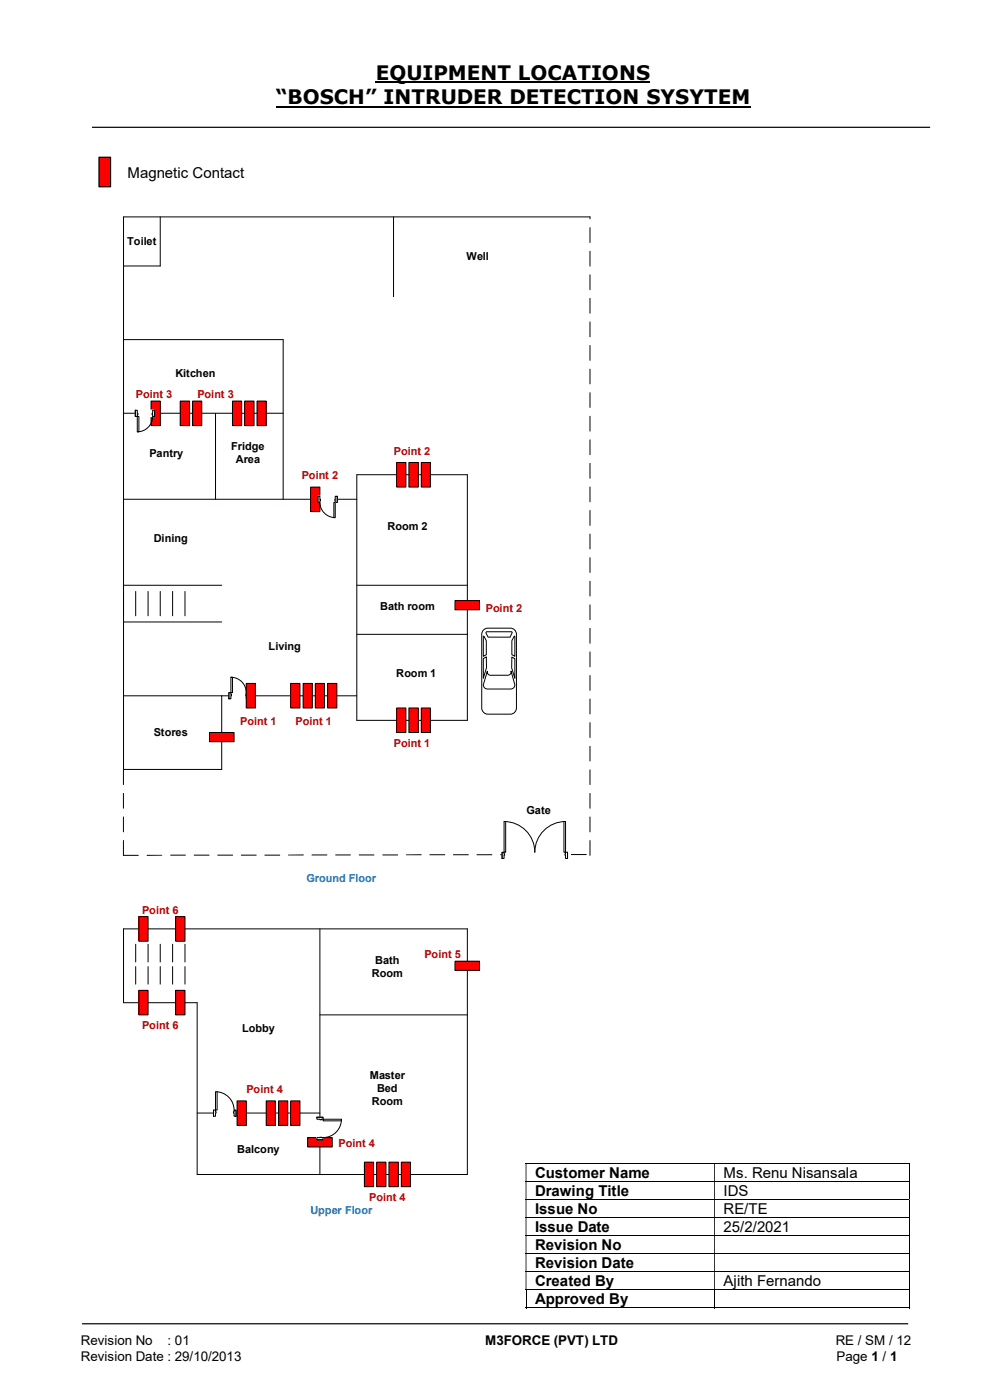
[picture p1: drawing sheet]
<svg xmlns="http://www.w3.org/2000/svg" width="210mm" height="297mm" viewBox="0 0 210 297" stroke-linecap="round" stroke-linejoin="round" font-family="sans-serif">
<path d="M79.7 17.5h58.2M58.5 22.6h100.7" fill="none" stroke="#000" stroke-width=".42"/>
<path d="M19.5 27h177.8M17.4 280.8h175.3" fill="none" stroke="#000" stroke-width=".25"/>
<g fill="none" stroke="#000" stroke-width=".21">
<path d="M111.5 246.8h81.3M111.5 250.7h81.3M111.5 254.5h81.3M111.5 258.3h81.3M192.9 246.9v3.7M192.9 250.7v3.7M192.9 254.6v3.6M192.9 258.4v3.6M111.5 262.1h81.3M111.5 265.9h81.3M111.5 269.8h81.3M111.5 273.6h81.3"/>
<path d="M111.5 277.5h40M111.6 273.7v3.8M151.6 273.7v3.8M151.7 277.5h41.1M192.9 262.2v3.7M192.9 266v3.7M192.9 269.9v3.6M192.9 273.7v3.8"/>
</g>
<g fill="#000">
<path d="M192.8 246.7h.2v.2h-.2zM111.5 246.9h.2v3.7h-.2zM151.5 246.9h.2v3.7h-.2z" fill-rule="evenodd"/>
<path d="M192.8 250.6h.2v.1h-.2zM111.5 250.7h.2v3.7h-.2zM151.5 250.7h.2v3.7h-.2z" fill-rule="evenodd"/>
<path d="M192.8 254.4h.2v.2h-.2zM111.5 254.6h.2v3.6h-.2zM151.5 254.6h.2v3.6h-.2z" fill-rule="evenodd"/>
<path d="M192.8 258.2h.2v.2h-.2zM111.5 258.4h.2v3.6h-.2zM151.5 258.4h.2v3.6h-.2z" fill-rule="evenodd"/>
<path d="M192.8 262h.2v.2h-.2zM111.5 262.2h.2v3.7h-.2zM151.5 262.2h.2v3.7h-.2z" fill-rule="evenodd"/>
<path d="M192.8 265.9h.2v.1h-.2zM111.5 266h.2v3.7h-.2zM151.5 266h.2v3.7h-.2z" fill-rule="evenodd"/>
<path d="M192.8 269.7h.2v.2h-.2zM111.5 269.9h.2v3.6h-.2zM151.5 269.9h.2v3.6h-.2z" fill-rule="evenodd"/>
</g>
<path d="M192.8 273.5h.2v.2h-.2zM192.8 277.4h.2v.1h-.2z" fill="#000"/>
<path d="M21 33.4h2.5v6.2h-2.5z" fill="#f00"/>
<path d="M21 33.4h2.5v6.2h-2.5z" fill="none" stroke="#000" stroke-width=".25"/>
<g fill="#000">
<path d="M26.1 178.3l.2 .1-.1 3.2-.1-.2zM26.1 173.3h.2l-.1 3.3-.1-.2zM26.1 168.3h.2l-.1 3.3-.1-.1zM26.1 163.3h.2l-.1 3.2h-.1z"/>
<path d="M26.1 181.4h3.3l-.1 .2h-3.1zM31.1 181.4h3.3l-3.2 .2zM36.1 181.4l3.2-.1 .1 .1-3.2 .1zM41.1 181.3h3.2l.1 .1-3.2 .1zM46.1 181.3l3.3 .1-.1 .1h-3.1zM51.1 181.3l3.3 .1-.1 .1h-3.1zM56.1 181.3l3.3 .1v.1h-3.2zM61.1 181.3h3.2l.1 .1-3.2 .1zM66.1 181.3h3.2l.1 .1-3.2 .1zM71.1 181.3l3.3 .1-.1 .1h-3.1zM76.1 181.3l3.3 .1-.1 .1h-3.1zM81.1 181.3l3.4 .1-.2 .1h-3.1zM86.1 181.3l3.2-.1 .2 .2h-3.3zM91.1 181.3l3.2-.1 .1 .2h-3.2zM96.1 181.3h3.3v.1h-3.2zM101.1 181.3h3.3v.1h-3.2zM106.1 181.3h3.3l-.1 .1h-3.1zM111.2 181.3l3.1-.1 .1 .1-3.2 .1zM116.1 181.2h3.2l.2 .1-3.3 .1zM121.1 181.2h3.2l.2 .1-3.3 .1z"/>
<path d="M125.1 178.3l.2 .1-.1 3.2-.1-.2zM125.1 173.3h.2l-.1 3.3-.1-.2zM125.1 168.3h.2l-.1 3.3-.1-.2zM125.1 163.3h.2l-.1 3.2h-.1zM125.1 158.3h.2l-.1 3.2h-.1zM125.1 153.3h.2l-.1 3.2h-.1zM125.1 148.2l.2 .1-.1 3.3-.1-.1zM125.1 143.2l.2 .1-.1 3.3-.1-.2zM125.1 138.2l.2 .1-.1 3.3-.1-.2zM125.1 133.2l.2 .1-.1 3.3-.1-.2zM125.1 128.3h.2l-.1 3.3-.1-.2zM125.1 123.3h.2l-.1 3.2-.1-.1zM125.1 118.3h.2l-.1 3.2h-.1zM125.1 113.2l.2 .1-.1 3.2h-.1zM125.1 108.2l.2 .1-.1 3.2h-.1zM125.1 103.2l.2 .1-.1 3.3-.1-.2zM125.1 98.2l.2 .1-.1 3.3-.1-.2zM125.1 93.2l.2 .1-.1 3.3-.1-.2zM125.1 88.2l.2 .1-.1 3.3-.1-.2zM125.1 83.3h.2l-.1 3.2-.1-.1zM125.1 78.3h.2l-.1 3.2-.1-.1zM125.1 73.2l.2 .1-.1 3.2h-.1zM125.1 68.2l.2 .1-.1 3.2h-.1zM125.1 63.2l.2 .1-.1 3.2-.1-.1zM125.1 58.2l.2 .1-.1 3.3-.1-.2zM125.1 53.2l.2 .1-.1 3.3-.1-.2zM125.1 48.2l.2 .1-.1 3.3-.1-.2zM125.1 46h.2l-.1 .5-.1-.1z"/>
</g>
<g fill="none" stroke="#000" stroke-width=".21">
<path d="M34 46v10.4h-7.8M83.5 46v16.9M125.2 46h-99v117.2h20.8v-15.6M26.2 72.1h33.9v33.8M26.2 87.7h33.9M45.7 87.7v18.2M26.2 105.9h49.5M75.7 100.7h23.4v52.1h-23.4zM26.2 132h20.8M26.2 124.2h20.8M28.8 125.5v5.1M31.4 125.5v5.1"/>
<path d="M34 125.5v5.1M36.6 125.5v5.1M39.2 125.5v5.1M75.7 124.2h23.4M75.7 134.6h23.4M26.2 147.6h49.5M26.2 197.1h72.9v52.1h-57.3v-36.5h-15.6zM67.9 197.1v52.1M28.8 200.3v3.8M28.8 205.1v3.7M31.4 200.3v3.8M31.4 205.1v3.7"/>
<path d="M34 200.3v3.8M34 205.1v3.7M36.6 200.3v3.8M36.6 205.1v3.7M39.2 200.3v3.8M39.2 205.1v3.7M67.9 215.3h31.2M41.8 236.1h26.1"/>
</g>
<path d="M102.7 133.5l.8-.2h4.8a1.31 1.31 0 0 1 1.3 1.3v15.6a1.31 1.31 0 0 1-1.3 1.3h-4.8a1.31 1.31 0 0 1-1.3-1.3v-15.6l.1-.4z" fill-rule="evenodd" fill="#fff"/>
<path d="M102.7 133.5l.8-.2h4.8a1.31 1.31 0 0 1 1.3 1.3v15.6a1.31 1.31 0 0 1-1.3 1.3h-4.8a1.31 1.31 0 0 1-1.3-1.3v-15.6l.1-.4z" fill="none" stroke="#000" stroke-width=".21"/>
<path d="M103.4 142.4a.72 .72 0 0 0 .8 .9h3.4a.74 .74 0 0 0 .8-.9l.8 2.9a.87 .87 0 0 1-.9 .9h-4.9a.87 .87 0 0 1-.9-.9zM102.5 139.7l.7-.3v2.2l-.7 2.3zM102.6 135l.6 .9v3l-.7 .3zM103.2 134h5.4l.1 .2-.5 1h-4.7l-.4-.9zM109.1 135h.1v4.2l-.6-.3v-3zM108.6 139.4l.6 .3v4.2l-.7-2.2z" fill-rule="evenodd" fill="#fff"/>
<path d="M102.5 139.7l.7-.3v2.2l-.7 2.3zM102.6 135l.6 .9v3l-.7 .3zM103.2 134h5.4l.1 .2-.5 1h-4.7l-.4-.9zM108.6 139.4l.6 .3v4.2l-.7-2.2zM109.1 135h.1v4.2l-.6-.3v-3zM103.4 142.4a.72 .72 0 0 0 .8 .9h3.4a.74 .74 0 0 0 .8-.9l.8 2.9a.87 .87 0 0 1-.9 .9h-4.9a.87 .87 0 0 1-.9-.9z" fill="none" stroke="#000" stroke-width=".21"/>
<path d="M106.5 180.8h13.9v1.4h-13.9z" fill="#fff"/>
<path d="M106.5 180.8h13.9v1.4h-13.9z" fill="none" stroke="#fff" stroke-width=".21"/>
<path d="M120 180.8v1.3h.4v-1.3zM106.5 180.8h.4v1.3h-.4z" fill-rule="evenodd" fill="#fff"/>
<path d="M106.9 181.1v-.3h-.4v1.3h.4v-.7M120 181.1v-.3h.4v1.3h-.4v-.7" fill="none" stroke="#000" stroke-width=".21"/>
<path d="M119.8 181.1v.3h.2v-.3zM106.9 181.1h.2v.3h-.2z" fill-rule="evenodd" fill="#fff"/>
<path d="M106.9 174.3a6.5 6.5 0 0 1 6.6 6.5 6.5 6.5 0 0 1 6.5-6.5M106.5 180.8v1.3M106.9 181.1h.2v.3h-.2M120 181.1h-.2v.3h.2M120.4 180.8v1.3" fill="none" stroke="#000" stroke-width=".21"/>
<path d="M106.9 174.3h.4v6.5h-.4z" fill="#fff"/>
<path d="M106.9 174.3h.4v6.5h-.4z" fill="none" stroke="#000" stroke-width=".21"/>
<path d="M119.6 174.3h.4v6.5h-.4z" fill="#fff"/>
<path d="M119.6 174.3h.4v6.5h-.4z" fill="none" stroke="#000" stroke-width=".21"/>
<path d="M48.6 146.9h4.1v1.4h-4.1z" fill="#fff"/>
<path d="M48.6 146.9h4.1v1.4h-4.1z" fill="none" stroke="#fff" stroke-width=".21"/>
<path d="M48.6 146.9h.4v1.4h-.4zM52.2 146.9v1.4h.5v-1.4z" fill-rule="evenodd" fill="#fff"/>
<path d="M49 147.3v-.4h-.4v1.4h.4v-.7M52.2 147.3v-.4h.5v1.4h-.5v-.7" fill="none" stroke="#000" stroke-width=".21"/>
<path d="M49 147.3h.1v.3h-.1zM52.2 147.3v.3z" fill-rule="evenodd" fill="#fff"/>
<path d="M48.6 146.9v1.4M49 143.7a3.3 3.3 0 0 1 3.2 3.2M49 147.3h.1v.3h-.1M52.2 147.3v.3M52.7 146.9v1.4" fill="none" stroke="#000" stroke-width=".21"/>
<path d="M49 143.7h.3v3.2h-.3z" fill="#fff"/>
<path d="M49 143.7h.3v3.2h-.3z" fill="none" stroke="#000" stroke-width=".21"/>
<path d="M86.7 150.2h2v5.2h-2z" fill="#f00"/>
<path d="M86.7 150.2h2v5.2h-2z" fill="none" stroke="#000" stroke-width=".21"/>
<path d="M84.2 150.2h1.9v5.2h-1.9z" fill="#f00"/>
<path d="M84.2 150.2h1.9v5.2h-1.9z" fill="none" stroke="#000" stroke-width=".21"/>
<path d="M89.4 98.1h1.9v5.2h-1.9z" fill="#f00"/>
<path d="M89.4 98.1h1.9v5.2h-1.9z" fill="none" stroke="#000" stroke-width=".21"/>
<path d="M86.7 98.1h2v5.2h-2z" fill="#f00"/>
<path d="M86.7 98.1h2v5.2h-2z" fill="none" stroke="#000" stroke-width=".21"/>
<path d="M84.2 98.1h1.9v5.2h-1.9z" fill="#f00"/>
<path d="M84.2 98.1h1.9v5.2h-1.9z" fill="none" stroke="#000" stroke-width=".21"/>
<path d="M65.9 103.3h2v5.2h-2z" fill="#f00"/>
<path d="M65.9 103.3h2v5.2h-2z" fill="none" stroke="#000" stroke-width=".21"/>
<path d="M54.5 85.1h2v5.2h-2z" fill="#f00"/>
<path d="M54.5 85.1h2v5.2h-2z" fill="none" stroke="#000" stroke-width=".21"/>
<path d="M51.9 85.1h2v5.2h-2z" fill="#f00"/>
<path d="M51.9 85.1h2v5.2h-2z" fill="none" stroke="#000" stroke-width=".21"/>
<path d="M49.3 85.1h2v5.2h-2z" fill="#f00"/>
<path d="M49.3 85.1h2v5.2h-2z" fill="none" stroke="#000" stroke-width=".21"/>
<path d="M40.9 85.1h1.9v5.2h-1.9z" fill="#f00"/>
<path d="M40.9 85.1h1.9v5.2h-1.9z" fill="none" stroke="#000" stroke-width=".21"/>
<path d="M52.2 145h2v5.2h-2z" fill="#f00"/>
<path d="M52.2 145h2v5.2h-2z" fill="none" stroke="#000" stroke-width=".21"/>
<path d="M38.2 85.1h2v5.2h-2z" fill="#f00"/>
<path d="M38.2 85.1h2v5.2h-2z" fill="none" stroke="#000" stroke-width=".21"/>
<path d="M69.5 145h2v5.2h-2z" fill="#f00"/>
<path d="M69.5 145h2v5.2h-2z" fill="none" stroke="#000" stroke-width=".21"/>
<path d="M32 85.1h2v5.2h-2z" fill="#f00"/>
<path d="M32 85.1h2v5.2h-2z" fill="none" stroke="#000" stroke-width=".21"/>
<path d="M66.9 145h1.9v5.2h-1.9z" fill="#f00"/>
<path d="M66.9 145h1.9v5.2h-1.9z" fill="none" stroke="#000" stroke-width=".21"/>
<path d="M64.3 145h2v5.2h-2z" fill="#f00"/>
<path d="M64.3 145h2v5.2h-2z" fill="none" stroke="#000" stroke-width=".21"/>
<path d="M61.7 145h1.9v5.2h-1.9z" fill="#f00"/>
<path d="M61.7 145h1.9v5.2h-1.9z" fill="none" stroke="#000" stroke-width=".21"/>
<path d="M89.4 150.2h1.9v5.2h-1.9z" fill="#f00"/>
<path d="M89.4 150.2h1.9v5.2h-1.9z" fill="none" stroke="#000" stroke-width=".21"/>
<path d="M96.5 127.4h5.2v2h-5.2z" fill="#f00"/>
<path d="M96.5 127.4h5.2v2h-5.2z" fill="none" stroke="#000" stroke-width=".21"/>
<path d="M44.4 155.4h5.3v2h-5.3z" fill="#f00"/>
<path d="M44.4 155.4h5.3v2h-5.3z" fill="none" stroke="#000" stroke-width=".21"/>
<path d="M37.3 210.1h1.9v5.2h-1.9z" fill="#f00"/>
<path d="M37.3 210.1h1.9v5.2h-1.9z" fill="none" stroke="#000" stroke-width=".21"/>
<path d="M29.5 210.1h1.9v5.2h-1.9z" fill="#f00"/>
<path d="M29.5 210.1h1.9v5.2h-1.9z" fill="none" stroke="#000" stroke-width=".21"/>
<path d="M37.3 194.5h1.9v5.2h-1.9z" fill="#f00"/>
<path d="M37.3 194.5h1.9v5.2h-1.9z" fill="none" stroke="#000" stroke-width=".21"/>
<path d="M29.5 194.5h1.9v5.2h-1.9z" fill="#f00"/>
<path d="M29.5 194.5h1.9v5.2h-1.9z" fill="none" stroke="#000" stroke-width=".21"/>
<path d="M96.5 203.9h5.2v2h-5.2z" fill="#f00"/>
<path d="M96.5 203.9h5.2v2h-5.2z" fill="none" stroke="#000" stroke-width=".21"/>
<path d="M85.1 246.5h2v5.3h-2z" fill="#f00"/>
<path d="M85.1 246.5h2v5.3h-2z" fill="none" stroke="#000" stroke-width=".21"/>
<path d="M82.5 246.5h2v5.3h-2z" fill="#f00"/>
<path d="M82.5 246.5h2v5.3h-2z" fill="none" stroke="#000" stroke-width=".21"/>
<path d="M79.9 246.5h2v5.3h-2z" fill="#f00"/>
<path d="M79.9 246.5h2v5.3h-2z" fill="none" stroke="#000" stroke-width=".21"/>
<path d="M77.3 246.5h1.9v5.3h-1.9z" fill="#f00"/>
<path d="M77.3 246.5h1.9v5.3h-1.9z" fill="none" stroke="#000" stroke-width=".21"/>
<path d="M61.7 233.6h1.9v5.2h-1.9z" fill="#f00"/>
<path d="M61.7 233.6h1.9v5.2h-1.9z" fill="none" stroke="#000" stroke-width=".21"/>
<path d="M59.1 233.6h1.9v5.2h-1.9z" fill="#f00"/>
<path d="M59.1 233.6h1.9v5.2h-1.9z" fill="none" stroke="#000" stroke-width=".21"/>
<path d="M56.5 233.6h1.9v5.2h-1.9z" fill="#f00"/>
<path d="M56.5 233.6h1.9v5.2h-1.9z" fill="none" stroke="#000" stroke-width=".21"/>
<path d="M50.3 233.6h1.9v5.2h-1.9z" fill="#f00"/>
<path d="M50.3 233.6h1.9v5.2h-1.9z" fill="none" stroke="#000" stroke-width=".21"/>
<path d="M65.3 241.3h5.2v2h-5.2z" fill="#f00"/>
<path d="M65.3 241.3h5.2v2h-5.2z" fill="none" stroke="#000" stroke-width=".21"/>
<path d="M28.7 87h4.1v1.4h-4.1z" fill="#fff"/>
<path d="M28.7 87h4.1v1.4h-4.1z" fill="none" stroke="#fff" stroke-width=".21"/>
<path d="M28.7 87v1.3h.4v-1.3zM32.4 87h.4v1.3h-.4z" fill-rule="evenodd" fill="#fff"/>
<path d="M29.1 87.7v-.7h-.4v1.3h.4v-.3M32.4 87.7v-.7h.4v1.3h-.4v-.3" fill="none" stroke="#000" stroke-width=".21"/>
<path d="M29.1 87.7v.3h.2v-.3zM32.3 87.7h.1v.3h-.1z" fill-rule="evenodd" fill="#fff"/>
<path d="M28.7 87v1.3M29.1 87.7h.2v.3h-.2M32.4 87.7h-.1v.3h.1M32.4 88.3a3.3 3.3 0 0 1-3.3 3.3M32.8 87v1.3" fill="none" stroke="#000" stroke-width=".21"/>
<path d="M29.1 88.3h.4v3.3h-.4z" fill="#fff"/>
<path d="M29.1 88.3h.4v3.3h-.4z" fill="none" stroke="#000" stroke-width=".21"/>
<path d="M67.4 105.2h4.1v1.4h-4.1z" fill="#fff"/>
<path d="M67.4 105.2h4.1v1.4h-4.1z" fill="none" stroke="#fff" stroke-width=".21"/>
<path d="M71.1 105.3h.4v1.3h-.4zM67.4 105.3v1.3h.5v-1.3z" fill-rule="evenodd" fill="#fff"/>
<path d="M67.9 105.9v-.6h-.5v1.3h.5v-.3M71.1 105.9v-.6h.4v1.3h-.4v-.3" fill="none" stroke="#000" stroke-width=".21"/>
<path d="M71 105.9l.1 .4zM67.9 105.9v.4h.1v-.4z" fill-rule="evenodd" fill="#fff"/>
<path d="M67.4 105.3v1.3M67.9 105.9h.1v.4h-.1M67.9 106.6a3.3 3.3 0 0 0 3.2 3.2M71.1 105.9v.4M71.5 105.3v1.3" fill="none" stroke="#000" stroke-width=".21"/>
<path d="M70.8 106.6h.3v3.2h-.3z" fill="#fff"/>
<path d="M70.8 106.6h.3v3.2h-.3z" fill="none" stroke="#000" stroke-width=".21"/>
<path d="M45.3 235.5h4.8v1.4h-4.8z" fill="#fff"/>
<path d="M45.3 235.5h4.8v1.4h-4.8z" fill="none" stroke="#fff" stroke-width=".21"/>
<path d="M45.3 235.5h.4v1.3h-.4zM49.7 235.5v1.3h.4v-1.3z" fill-rule="evenodd" fill="#fff"/>
<path d="M45.7 235.8v-.3h-.4v1.3h.4v-.7M49.7 235.8v-.3h.4v1.3h-.4v-.7" fill="none" stroke="#000" stroke-width=".21"/>
<path d="M45.7 235.8h.1v.3h-.1zM49.5 235.8v.3h.2v-.3z" fill-rule="evenodd" fill="#fff"/>
<path d="M45.3 235.5v1.3M45.7 231.6a3.9 3.9 0 0 1 4 3.9M45.7 235.8h.1v.3h-.1M49.7 235.8h-.2v.3h.2M50.1 235.5v1.3" fill="none" stroke="#000" stroke-width=".21"/>
<path d="M45.7 231.6h.4v3.9h-.4z" fill="#fff"/>
<path d="M45.7 231.6h.4v3.9h-.4z" fill="none" stroke="#000" stroke-width=".21"/>
<path d="M67.2 237h1.4v4.8h-1.4z" fill="#fff"/>
<path d="M67.2 237h1.4v4.8h-1.4z" fill="none" stroke="#fff" stroke-width=".21"/>
<path d="M67.2 237h1.3v.4h-1.3zM67.2 241.3v.5h1.3v-.5z" fill-rule="evenodd" fill="#fff"/>
<path d="M67.9 237.4h-.7v-.4h1.3v.4h-.3M67.9 241.3h-.7v.5h1.3v-.5h-.3" fill="none" stroke="#000" stroke-width=".21"/>
<path d="M67.9 237.4h.3v.2h-.3zM67.9 241.3h.3z" fill-rule="evenodd" fill="#fff"/>
<path d="M67.2 237h1.3M67.9 237.4v.2h.3v-.2M72.4 237.4a3.9 3.9 0 0 1-3.9 3.9M67.2 241.8h1.3M67.9 241.3h.3" fill="none" stroke="#000" stroke-width=".21"/>
<path d="M68.5 237.4h3.9v.4h-3.9z" fill="#fff"/>
<path d="M68.5 237.4h3.9v.4h-3.9z" fill="none" stroke="#000" stroke-width=".21"/>
<g font-size="4.2">
<text x="79.7" y="17">EQUIPMENT LOCATIONS</text>
<text x="58.5" y="22.1">“BOSCH” INTRUDER DETECTION SYSYTEM</text>
</g>
<g font-size="3.2">
<text x="27.1" y="37.7">Magnetic Contact</text>
<text x="113.5" y="249.9">Customer Name</text>
<text x="153.5" y="249.9">Ms. Renu Nisansala</text>
<text x="113.5" y="253.7">Drawing Title</text>
<text x="113.5" y="257.5">Issue No</text>
<text x="153.5" y="253.7">IDS</text>
<text x="153.5" y="257.5">RE/TE</text>
<text x="113.5" y="261.4">Issue Date</text>
<text x="153.5" y="261.4">25/2/2021</text>
<text x="113.5" y="265.2">Revision No</text>
<text x="113.5" y="269">Revision Date</text>
<text x="113.5" y="272.8">Created By</text>
<text x="153.5" y="272.8">Ajith Fernando</text>
<text x="113.5" y="276.6">Approved By</text>
</g>
<g font-size="2.8">
<text x="17.1" y="285.4">Revision No</text>
<text x="35.5" y="285.4">: 01</text>
<text x="102.9" y="285.4">M3FORCE (PVT) LTD</text>
<text x="177.3" y="285.4">RE / SM / 12</text>
<text x="17.1" y="288.7">Revision Date : 29/10/2013</text>
<text x="177.5" y="288.7">Page 1 / 1</text>
</g>
<g font-size="2.3">
<text x="27" y="51.9">Toilet</text>
<text x="99" y="55.2">Well</text>
<text x="37.2" y="79.9">Kitchen</text>
<text x="49.1" y="95.5">Fridge</text>
<text x="31.7" y="96.9">Pantry</text>
<text x="50" y="98.2">Area</text>
<text x="82.2" y="112.5">Room 2</text>
<text x="32.6" y="115.1">Dining</text>
<text x="80.6" y="129.4">Bath room</text>
<text x="57" y="137.8">Living</text>
<text x="84.1" y="143.7">Room 1</text>
<text x="32.6" y="156.1">Stores</text>
<text x="111.7" y="172.6">Gate</text>
<text x="78.9" y="207.3">Room</text>
<text x="79.6" y="204.5">Bath</text>
<text x="51.4" y="218.9">Lobby</text>
<text x="78.4" y="228.9">Master</text>
<text x="80" y="231.6">Bed</text>
<text x="78.9" y="234.4">Room</text>
<text x="50.3" y="244.6">Balcony</text>
</g>
<g font-size="2.3" fill="#c00000">
<text x="28.8" y="84.5">Point 3</text>
<text x="41.9" y="84.5">Point 3</text>
<text x="64" y="101.7">Point 2</text>
<text x="83.5" y="96.5">Point 2</text>
<text x="103.1" y="129.8">Point 2</text>
<text x="51" y="153.8">Point 1</text>
<text x="62.7" y="153.8">Point 1</text>
<text x="83.5" y="158.4">Point 1</text>
<text x="30.1" y="193.8">Point 6</text>
<text x="90" y="203.2">Point 5</text>
<text x="30.1" y="218.3">Point 6</text>
<text x="52.3" y="231.9">Point 4</text>
<text x="71.8" y="243.3">Point 4</text>
<text x="78.3" y="254.8">Point 4</text>
</g>
<g font-size="2.3" fill="#0070c0">
<text x="65" y="187">Ground Floor</text>
<text x="65.9" y="257.6">Upper Floor</text>
</g>
</svg>
